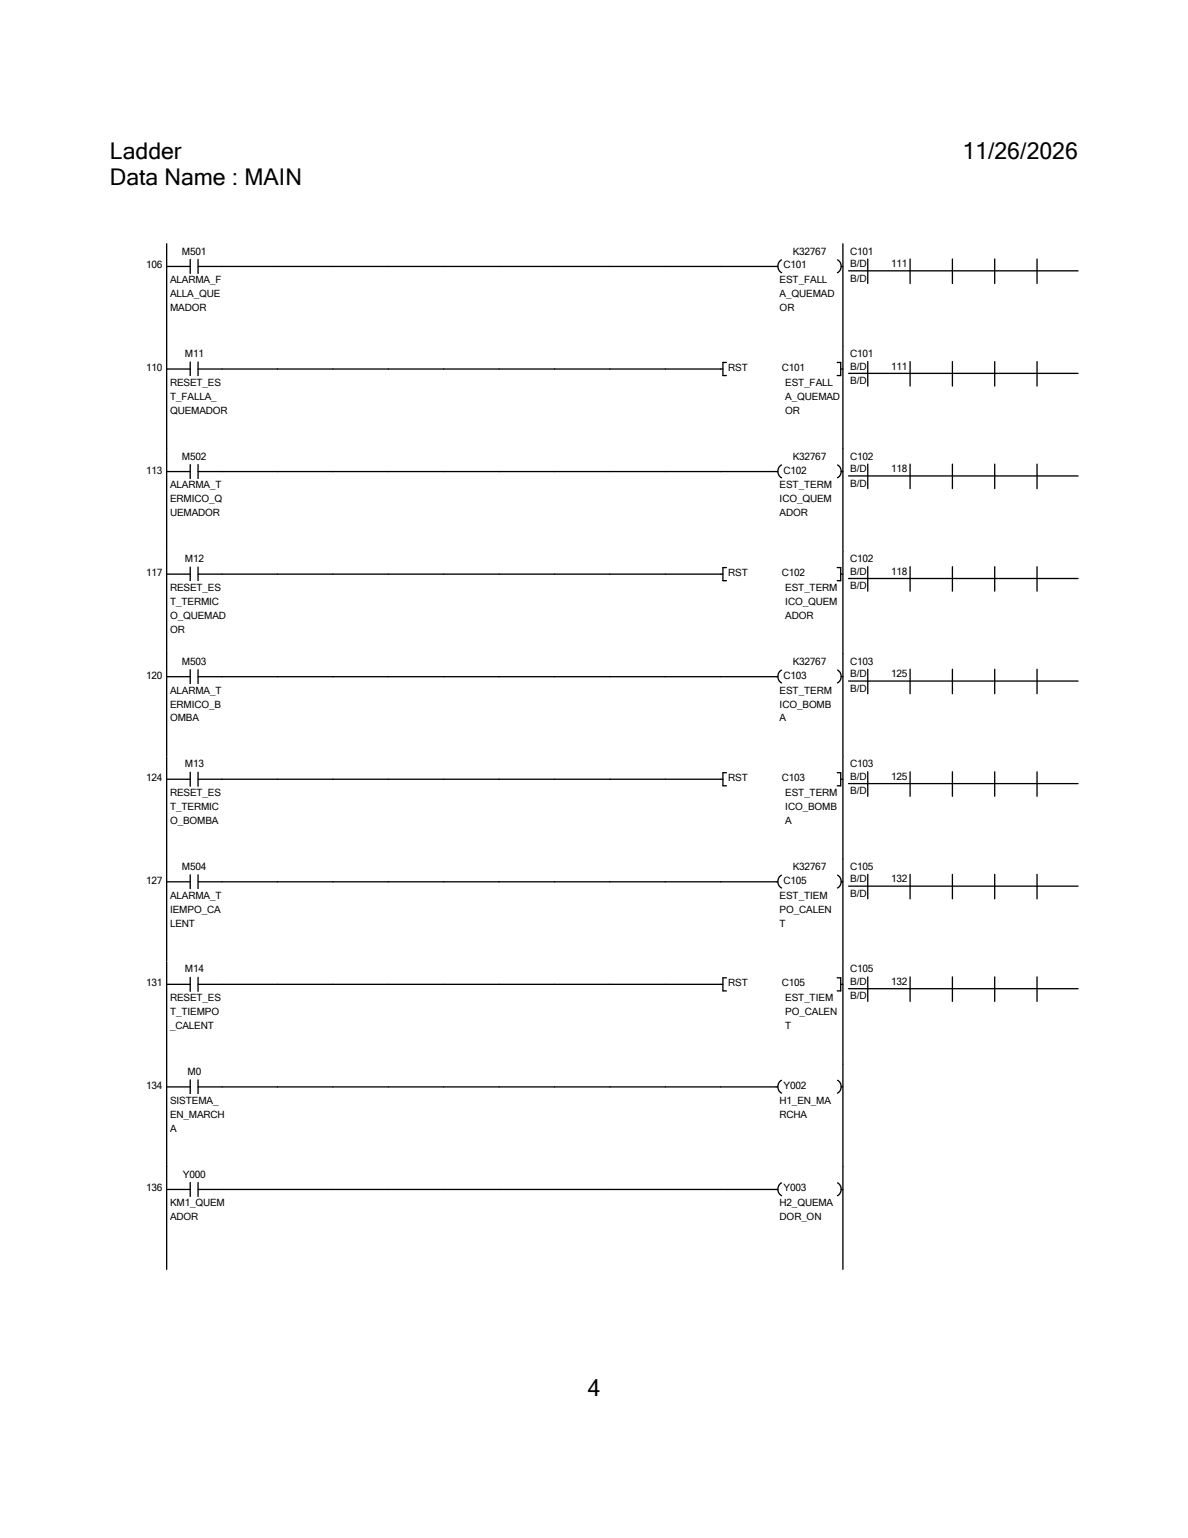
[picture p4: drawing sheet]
<svg xmlns="http://www.w3.org/2000/svg" width="216mm" height="279mm" viewBox="0 0 216 279" stroke-linecap="round" stroke-linejoin="round" font-family="sans-serif">
<path d="M20 44.3h175.8v200.2h-175.8z" fill-rule="evenodd" fill="#fff" stroke="#fff" stroke-width=".24"/>
<g fill="#fff">
<path d="M20 44.3h121.1v18.6h-121.1z" fill-rule="evenodd"/>
<path d="M141.1 44.3h12.1v18.6h-12.1zM26.5 47.2h3.4v1.9h-3.4z" fill-rule="evenodd"/>
</g>
<path d="M33.1 44.6h4.4v2.1h-4.4z" fill="#fff"/>
<path d="M30.3 48.4h4.3M34.6 47.1v2.6M36 48.4h4.4M36 47.1v2.6" fill="none" stroke="#000" stroke-width=".24"/>
<g fill="#fff">
<path d="M30.9 49.8h9.4v2.1h-9.4z"/>
<path d="M30.9 52.4h9.1v2h-9.1z"/>
<path d="M30.9 54.9h6.6v2h-6.6z"/>
</g>
<path d="M30.3 44.3v18.6M40.4 48.4h101M142 47.2a1.34 1.34 0 0 0 0 2.3" fill="none" stroke="#000" stroke-width=".24"/>
<g fill="#fff">
<path d="M144.1 44.6h6v2.1h-6z"/>
<path d="M142.4 47.2h4.2v1.9h-4.2z"/>
</g>
<path d="M152.2 47.2a1.34 1.34 0 0 1 0 2.3M152.9 48.4h.3" fill="none" stroke="#000" stroke-width=".24"/>
<g fill="#fff">
<path d="M141.7 49.8h8.7v2.1h-8.7z"/>
<path d="M141.7 52.4h9.9v2h-9.9z"/>
<path d="M141.7 54.9h2.7v2h-2.7z"/>
</g>
<path d="M153.2 44.3v18.6" fill="none" stroke="#000" stroke-width=".24"/>
<g fill="#fff">
<path d="M154.2 44.3h41.7v7.6h-41.7z"/>
<path d="M154.5 44.6h4.2v2.1h-4.2z"/>
<path d="M154.5 46.9h3v2h-3z"/>
<path d="M162 46.9h3.4v2h-3.4z"/>
<path d="M154.5 49.5h3v2.1h-3z"/>
</g>
<path d="M154.2 49.2h41.7M157.7 47.1v4.4M165.4 47.1v4.4M173.1 47.1v4.4M180.8 47.1v4.4M188.5 47.1v4.4" fill="none" stroke="#000" stroke-width=".24"/>
<path d="M20 62.9h133.2v18.7h-133.2z" fill-rule="evenodd" fill="#fff"/>
<g fill="#fff">
<path d="M26.5 65.8h3.4v2h-3.4z"/>
<path d="M33.6 63.2h3.4v2.1h-3.4z"/>
</g>
<path d="M30.3 67h4.3M34.6 65.8v2.5M36 67h4.4M36 65.8v2.5" fill="none" stroke="#000" stroke-width=".24"/>
<g fill="#fff">
<path d="M30.9 68.5h9.3v2h-9.3z"/>
<path d="M30.9 71h8.5v2h-8.5z"/>
<path d="M30.9 73.5h10.5v2.1h-10.5z"/>
</g>
<path d="M30.3 62.9v18.6M40.4 67h91M132 65.8h-.6v2.4h.6" fill="none" stroke="#000" stroke-width=".24"/>
<g fill="#fff">
<path d="M132.3 65.8h3.6v2h-3.6z"/>
<path d="M142.1 65.8h4.2v2h-4.2z"/>
<path d="M142.7 68.5h8.7v2h-8.7z"/>
<path d="M142.7 71h10v2h-10z"/>
<path d="M142.7 73.5h2.7v2.1h-2.7z"/>
</g>
<path d="M152.2 65.8h.6v2.4h-.6M152.8 67h.4M153.2 62.9v18.6" fill="none" stroke="#000" stroke-width=".24"/>
<g fill="#fff">
<path d="M154.2 62.9h41.7v7.6h-41.7z"/>
<path d="M154.5 63.2h4.2v2.1h-4.2z"/>
<path d="M154.5 65.5h3v2.1h-3z"/>
<path d="M162 65.5h3.4v2.1h-3.4z"/>
<path d="M154.5 68.2h3v2h-3z"/>
</g>
<path d="M154.2 67.8h41.7M157.7 65.7v4.4M165.4 65.7v4.4M173.1 65.7v4.4M180.8 65.7v4.4M188.5 65.7v4.4" fill="none" stroke="#000" stroke-width=".24"/>
<g fill="#fff">
<path d="M20 81.6h121.1v18.6h-121.1z" fill-rule="evenodd"/>
<path d="M141.1 81.6h12.1v18.6h-12.1zM26.5 84.4h3.4v2h-3.4z" fill-rule="evenodd"/>
</g>
<path d="M33.1 81.9h4.4v2h-4.4z" fill="#fff"/>
<path d="M30.3 85.7h4.3M34.6 84.4v2.5M36 85.7h4.4M36 84.4v2.5" fill="none" stroke="#000" stroke-width=".24"/>
<g fill="#fff">
<path d="M30.9 87.1h9.4v2h-9.4z"/>
<path d="M30.9 89.6h9.5v2.1h-9.5z"/>
<path d="M30.9 92.2h9.1v2h-9.1z"/>
</g>
<path d="M30.3 81.5v18.7M40.4 85.7h101M142 84.5a1.34 1.34 0 0 0 0 2.3" fill="none" stroke="#000" stroke-width=".24"/>
<g fill="#fff">
<path d="M144.1 81.9h6v2h-6z"/>
<path d="M142.4 84.4h4.2v2h-4.2z"/>
</g>
<path d="M152.2 84.5a1.34 1.34 0 0 1 0 2.3M152.9 85.7h.3" fill="none" stroke="#000" stroke-width=".24"/>
<g fill="#fff">
<path d="M141.7 87.1h9.5v2h-9.5z"/>
<path d="M141.7 89.6h9.5v2.1h-9.5z"/>
<path d="M141.7 92.2h5.1v2h-5.1z"/>
</g>
<path d="M153.2 81.5v18.7" fill="none" stroke="#000" stroke-width=".24"/>
<g fill="#fff">
<path d="M154.2 81.5h41.7v7.7h-41.7z"/>
<path d="M154.5 81.9h4.2v2h-4.2z"/>
<path d="M154.5 84.2h3v2h-3z"/>
<path d="M162 84.2h3.4v2h-3.4z"/>
<path d="M154.5 86.8h3v2h-3z"/>
</g>
<path d="M154.2 86.5h41.7M157.7 84.3v4.5M165.4 84.3v4.5M173.1 84.3v4.5M180.8 84.3v4.5M188.5 84.3v4.5" fill="none" stroke="#000" stroke-width=".24"/>
<path d="M20 100.2h133.2v18.6h-133.2z" fill-rule="evenodd" fill="#fff"/>
<g fill="#fff">
<path d="M26.5 103h3.4v2.1h-3.4z"/>
<path d="M33.6 100.5h3.4v2h-3.4z"/>
</g>
<path d="M30.3 104.3h4.3M34.6 103v2.6M36 104.3h4.4M36 103v2.6" fill="none" stroke="#000" stroke-width=".24"/>
<g fill="#fff">
<path d="M30.9 105.7h9.3v2h-9.3z"/>
<path d="M30.9 108.2h8.9v2.1h-8.9z"/>
<path d="M30.9 110.8h10.2v2h-10.2z"/>
<path d="M30.9 113.3h2.7v2.1h-2.7z"/>
</g>
<path d="M30.3 100.2v18.6M40.4 104.3h91M132 103.1h-.6v2.4h.6" fill="none" stroke="#000" stroke-width=".24"/>
<g fill="#fff">
<path d="M132.3 103h3.6v2.1h-3.6z"/>
<path d="M142.1 103h4.2v2.1h-4.2z"/>
<path d="M142.7 105.7h9.5v2h-9.5z"/>
<path d="M142.7 108.2h9.5v2.1h-9.5z"/>
<path d="M142.7 110.8h5.1v2h-5.1z"/>
</g>
<path d="M152.2 103.1h.6v2.4h-.6M152.8 104.3h.4M153.2 100.2v18.6" fill="none" stroke="#000" stroke-width=".24"/>
<g fill="#fff">
<path d="M154.2 100.2h41.7v7.6h-41.7z"/>
<path d="M154.5 100.5h4.2v2h-4.2z"/>
<path d="M154.5 102.8h3v2h-3z"/>
<path d="M162 102.8h3.4v2h-3.4z"/>
<path d="M154.5 105.4h3v2h-3z"/>
</g>
<path d="M154.2 105.1h41.7M157.7 103v4.4M165.4 103v4.4M173.1 103v4.4M180.8 103v4.4M188.5 103v4.4" fill="none" stroke="#000" stroke-width=".24"/>
<g fill="#fff">
<path d="M20 118.8h121.1v18.7h-121.1z" fill-rule="evenodd"/>
<path d="M141.1 118.8h12.1v18.7h-12.1zM26.5 121.7h3.4v2h-3.4z" fill-rule="evenodd"/>
</g>
<path d="M33.1 119.1h4.4v2.1h-4.4z" fill="#fff"/>
<path d="M30.3 122.9h4.3M34.6 121.7v2.5M36 122.9h4.4M36 121.7v2.5" fill="none" stroke="#000" stroke-width=".24"/>
<g fill="#fff">
<path d="M30.9 124.4h9.4v2h-9.4z"/>
<path d="M30.9 126.9h9.3v2h-9.3z"/>
<path d="M30.9 129.4h5.3v2h-5.3z"/>
</g>
<path d="M30.3 118.8v18.6M40.4 122.9h101M142 121.7a1.34 1.34 0 0 0 0 2.4" fill="none" stroke="#000" stroke-width=".24"/>
<g fill="#fff">
<path d="M144.1 119.1h6v2.1h-6z"/>
<path d="M142.4 121.7h4.2v2h-4.2z"/>
</g>
<path d="M152.2 121.7a1.34 1.34 0 0 1 0 2.4M152.9 122.9h.3" fill="none" stroke="#000" stroke-width=".24"/>
<g fill="#fff">
<path d="M141.7 124.4h9.5v2h-9.5z"/>
<path d="M141.7 126.9h9.4v2h-9.4z"/>
<path d="M141.7 129.4h1.2v2h-1.2z"/>
</g>
<path d="M153.2 118.8v18.6" fill="none" stroke="#000" stroke-width=".24"/>
<g fill="#fff">
<path d="M154.2 118.8h41.7v7.6h-41.7z"/>
<path d="M154.5 119.1h4.2v2.1h-4.2z"/>
<path d="M154.5 121.4h3v2h-3z"/>
<path d="M162 121.4h3.4v2h-3.4z"/>
<path d="M154.5 124h3v2.1h-3z"/>
</g>
<path d="M154.2 123.7h41.7M157.7 121.6v4.4M165.4 121.6v4.4M173.1 121.6v4.4M180.8 121.6v4.4M188.5 121.6v4.4" fill="none" stroke="#000" stroke-width=".24"/>
<path d="M20 137.5h133.2v18.6h-133.2z" fill-rule="evenodd" fill="#fff"/>
<g fill="#fff">
<path d="M26.5 140.3h3.4v2h-3.4z"/>
<path d="M33.6 137.8h3.4v2h-3.4z"/>
</g>
<path d="M30.3 141.6h4.3M34.6 140.3v2.5M36 141.6h4.4M36 140.3v2.5" fill="none" stroke="#000" stroke-width=".24"/>
<g fill="#fff">
<path d="M30.9 143h9.3v2h-9.3z"/>
<path d="M30.9 145.5h8.9v2.1h-8.9z"/>
<path d="M30.9 148.1h8.8v2h-8.8z"/>
</g>
<path d="M30.3 137.4v18.7M40.4 141.6h91M132 140.4h-.6v2.4h.6" fill="none" stroke="#000" stroke-width=".24"/>
<g fill="#fff">
<path d="M132.3 140.3h3.6v2h-3.6z"/>
<path d="M142.1 140.3h4.2v2h-4.2z"/>
<path d="M142.7 143h9.5v2h-9.5z"/>
<path d="M142.7 145.5h9.4v2.1h-9.4z"/>
<path d="M142.7 148.1h1.2v2h-1.2z"/>
</g>
<path d="M153.2 137.4v18.7M152.2 140.4h.6v2.4h-.6M152.8 141.6h.4" fill="none" stroke="#000" stroke-width=".24"/>
<g fill="#fff">
<path d="M154.2 137.5h41.7v7.5h-41.7z"/>
<path d="M154.5 137.8h4.2v2h-4.2z"/>
<path d="M154.5 140h3v2.1h-3z"/>
<path d="M162 140h3.4v2.1h-3.4z"/>
<path d="M154.5 142.7h3v2h-3z"/>
</g>
<path d="M154.2 142.4h41.7M157.7 140.2v4.5M165.4 140.2v4.5M173.1 140.2v4.5M180.8 140.2v4.5M188.5 140.2v4.5" fill="none" stroke="#000" stroke-width=".24"/>
<g fill="#fff">
<path d="M20 156.1h121.1v18.6h-121.1z" fill-rule="evenodd"/>
<path d="M141.1 156.1h12.1v18.6h-12.1zM26.5 158.9h3.4v2.1h-3.4z" fill-rule="evenodd"/>
</g>
<path d="M33.1 156.4h4.4v2h-4.4z" fill="#fff"/>
<path d="M34.6 158.9v2.6M36 158.9v2.6M30.3 160.2h4.3M36 160.2h4.4" fill="none" stroke="#000" stroke-width=".24"/>
<g fill="#fff">
<path d="M30.9 161.6h9.4v2.1h-9.4z"/>
<path d="M30.9 164.2h9.2v2h-9.2z"/>
<path d="M30.9 166.7h4.5v2h-4.5z"/>
</g>
<path d="M30.3 156.1v18.6M142 159a1.34 1.34 0 0 0 0 2.3M40.4 160.2h101" fill="none" stroke="#000" stroke-width=".24"/>
<g fill="#fff">
<path d="M144.1 156.4h6v2h-6z"/>
<path d="M142.4 158.9h4.2v2.1h-4.2z"/>
</g>
<path d="M152.2 159a1.34 1.34 0 0 1 0 2.3M152.9 160.2h.3" fill="none" stroke="#000" stroke-width=".24"/>
<g fill="#fff">
<path d="M141.7 161.6h8.7v2.1h-8.7z"/>
<path d="M141.7 164.2h9.4v2h-9.4z"/>
<path d="M141.7 166.7h1.1v2h-1.1z"/>
</g>
<path d="M153.2 156.1v18.6" fill="none" stroke="#000" stroke-width=".24"/>
<g fill="#fff">
<path d="M154.2 156.1h41.7v7.6h-41.7z"/>
<path d="M154.5 156.4h4.2v2h-4.2z"/>
<path d="M154.5 158.7h3v2h-3z"/>
<path d="M162 158.7h3.4v2h-3.4z"/>
<path d="M154.5 161.3h3v2h-3z"/>
</g>
<path d="M157.7 158.8v4.5M165.4 158.8v4.5M173.1 158.8v4.5M180.8 158.8v4.5M188.5 158.8v4.5M154.2 161h41.7" fill="none" stroke="#000" stroke-width=".24"/>
<path d="M20 174.7h133.2v18.6h-133.2z" fill-rule="evenodd" fill="#fff"/>
<g fill="#fff">
<path d="M26.5 177.5h3.4v2.1h-3.4z"/>
<path d="M33.6 175h3.4v2h-3.4z"/>
</g>
<path d="M30.3 178.8h4.3M34.6 177.6v2.5M36 178.8h4.4M36 177.6v2.5" fill="none" stroke="#000" stroke-width=".24"/>
<g fill="#fff">
<path d="M30.9 180.3h9.3v2h-9.3z"/>
<path d="M30.9 182.8h8.9v2h-8.9z"/>
<path d="M30.9 185.3h8v2.1h-8z"/>
</g>
<path d="M30.3 174.7v18.6M40.4 178.8h91M132 177.6h-.6v2.4h.6" fill="none" stroke="#000" stroke-width=".24"/>
<g fill="#fff">
<path d="M132.3 177.5h3.6v2.1h-3.6z"/>
<path d="M142.1 177.5h4.2v2.1h-4.2z"/>
<path d="M142.7 180.3h8.7v2h-8.7z"/>
<path d="M142.7 182.8h9.4v2h-9.4z"/>
<path d="M142.7 185.3h1.1v2.1h-1.1z"/>
</g>
<path d="M152.2 177.6h.6v2.4h-.6M152.8 178.8h.4M153.2 174.7v18.6" fill="none" stroke="#000" stroke-width=".24"/>
<g fill="#fff">
<path d="M154.2 174.7h41.7v7.6h-41.7z"/>
<path d="M154.5 175h4.2v2h-4.2z"/>
<path d="M154.5 177.3h3v2.1h-3z"/>
<path d="M162 177.3h3.4v2.1h-3.4z"/>
<path d="M154.5 179.9h3v2h-3z"/>
</g>
<path d="M154.2 179.6h41.7M157.7 177.5v4.4M165.4 177.5v4.4M173.1 177.5v4.4M180.8 177.5v4.4M188.5 177.5v4.4" fill="none" stroke="#000" stroke-width=".24"/>
<g fill="#fff">
<path d="M20 193.3h121.1v18.7h-121.1z" fill-rule="evenodd"/>
<path d="M141.1 193.3h12.1v18.7h-12.1zM26.5 196.2h3.4v2h-3.4z" fill-rule="evenodd"/>
</g>
<path d="M34.1 193.6h2.4v2.1h-2.4z" fill="#fff"/>
<path d="M30.3 197.5h4.3M34.6 196.2v2.5M36 197.5h4.4M36 196.2v2.5" fill="none" stroke="#000" stroke-width=".24"/>
<g fill="#fff">
<path d="M30.9 198.9h8.8v2h-8.8z"/>
<path d="M30.9 201.4h9.9v2.1h-9.9z"/>
<path d="M30.9 204h1.2v2h-1.2z"/>
</g>
<path d="M30.3 193.3v18.7M40.4 197.5h101M142 196.3a1.34 1.34 0 0 0 0 2.3" fill="none" stroke="#000" stroke-width=".24"/>
<path d="M142.4 196.2h4.1v2h-4.1z" fill="#fff"/>
<path d="M152.2 196.3a1.34 1.34 0 0 1 0 2.3M152.9 197.5h.3" fill="none" stroke="#000" stroke-width=".24"/>
<g fill="#fff">
<path d="M141.7 198.9h9.3v2h-9.3z"/>
<path d="M141.7 201.4h5v2.1h-5z"/>
</g>
<path d="M153.2 193.3v18.7" fill="none" stroke="#000" stroke-width=".24"/>
<g fill="#fff">
<path d="M20 212h121.1v18.6h-121.1z" fill-rule="evenodd"/>
<path d="M141.1 212h12.1v18.6h-12.1zM26.5 214.8h3.4v2h-3.4z" fill-rule="evenodd"/>
</g>
<path d="M33.2 212.3h4.1v2h-4.1z" fill="#fff"/>
<path d="M30.3 216.1h4.3M34.6 214.8v2.6M36 216.1h4.4M36 214.8v2.6" fill="none" stroke="#000" stroke-width=".24"/>
<g fill="#fff">
<path d="M30.9 217.5h10v2h-10z"/>
<path d="M30.9 220h5.1v2.1h-5.1z"/>
</g>
<path d="M30.3 212v18.6M40.4 216.1h101M142 214.9a1.34 1.34 0 0 0 0 2.3" fill="none" stroke="#000" stroke-width=".24"/>
<path d="M142.4 214.8h4.1v2h-4.1z" fill="#fff"/>
<path d="M152.2 214.9a1.34 1.34 0 0 1 0 2.3M152.9 216.1h.3" fill="none" stroke="#000" stroke-width=".24"/>
<g fill="#fff">
<path d="M141.7 217.5h9.7v2h-9.7z"/>
<path d="M141.7 220h7.6v2.1h-7.6z"/>
</g>
<path d="M153.2 212v18.6" fill="none" stroke="#000" stroke-width=".24"/>
<g fill="#fff">
<path d="M20 25h13v4.8h-13z"/>
<path d="M174.9 25h21v4.8h-21z"/>
<path d="M20 29.8h34.9v4.7h-34.9z"/>
<path d="M106.8 249.6h2.3v4.8h-2.3z"/>
</g>
<g font-size="4.2">
<text x="20" y="28.9">Ladder</text>
<text x="174.9" y="28.9">11/26/2026</text>
<text x="20" y="33.7">Data Name : MAIN</text>
<text x="106.8" y="253.5">4</text>
</g>
<g font-size="1.8">
<text x="33.1" y="46.3">M501</text>
<text x="144.1" y="46.3">K32767</text>
<text x="154.5" y="46.3">C101</text>
<text x="26.5" y="48.8">106</text>
<text x="30.9" y="51.5">ALARMA_F</text>
<text x="141.7" y="51.5">EST_FALL</text>
<text x="142.4" y="48.8">C101</text>
<text x="154.5" y="48.6">B/D</text>
<text x="154.5" y="51.2">B/D</text>
<text x="162" y="48.6">111</text>
<text x="30.9" y="54">ALLA_QUE</text>
<text x="30.9" y="56.6">MADOR</text>
<text x="141.7" y="54">A_QUEMAD</text>
<text x="141.7" y="56.6">OR</text>
<text x="33.6" y="64.9">M11</text>
<text x="154.5" y="64.9">C101</text>
<text x="26.5" y="67.4">110</text>
<text x="30.9" y="70.1">RESET_ES</text>
<text x="132.3" y="67.4">RST</text>
<text x="142.1" y="67.4">C101</text>
<text x="142.7" y="70.1">EST_FALL</text>
<text x="154.5" y="67.2">B/D</text>
<text x="154.5" y="69.8">B/D</text>
<text x="162" y="67.2">111</text>
<text x="30.9" y="72.6">T_FALLA_</text>
<text x="30.9" y="75.2">QUEMADOR</text>
<text x="142.7" y="72.6">A_QUEMAD</text>
<text x="142.7" y="75.2">OR</text>
<text x="33.1" y="83.5">M502</text>
<text x="144.1" y="83.5">K32767</text>
<text x="154.5" y="83.5">C102</text>
<text x="26.5" y="86.1">113</text>
<text x="30.9" y="88.7">ALARMA_T</text>
<text x="141.7" y="88.7">EST_TERM</text>
<text x="142.4" y="86.1">C102</text>
<text x="154.5" y="85.8">B/D</text>
<text x="154.5" y="88.4">B/D</text>
<text x="162" y="85.8">118</text>
<text x="30.9" y="91.3">ERMICO_Q</text>
<text x="30.9" y="93.8">UEMADOR</text>
<text x="141.7" y="91.3">ICO_QUEM</text>
<text x="141.7" y="93.8">ADOR</text>
<text x="26.5" y="104.7">117</text>
<text x="30.9" y="107.4">RESET_ES</text>
<text x="33.6" y="102.2">M12</text>
<text x="132.3" y="104.7">RST</text>
<text x="142.1" y="104.7">C102</text>
<text x="142.7" y="107.4">EST_TERM</text>
<text x="154.5" y="102.2">C102</text>
<text x="154.5" y="104.4">B/D</text>
<text x="154.5" y="107.1">B/D</text>
<text x="162" y="104.4">118</text>
<text x="30.9" y="109.9">T_TERMIC</text>
<text x="30.9" y="112.4">O_QUEMAD</text>
<text x="142.7" y="109.9">ICO_QUEM</text>
<text x="142.7" y="112.4">ADOR</text>
<text x="30.9" y="115">OR</text>
<text x="26.5" y="123.3">120</text>
<text x="33.1" y="120.8">M503</text>
<text x="142.4" y="123.3">C103</text>
<text x="144.1" y="120.8">K32767</text>
<text x="154.5" y="120.8">C103</text>
<text x="154.5" y="123.1">B/D</text>
<text x="154.5" y="125.7">B/D</text>
<text x="162" y="123.1">125</text>
<text x="30.9" y="126">ALARMA_T</text>
<text x="30.9" y="128.6">ERMICO_B</text>
<text x="30.9" y="131.1">OMBA</text>
<text x="141.7" y="126">EST_TERM</text>
<text x="141.7" y="128.6">ICO_BOMB</text>
<text x="141.7" y="131.1">A</text>
<text x="26.5" y="141.9">124</text>
<text x="33.6" y="139.4">M13</text>
<text x="132.3" y="141.9">RST</text>
<text x="142.1" y="141.9">C103</text>
<text x="154.5" y="139.4">C103</text>
<text x="154.5" y="141.7">B/D</text>
<text x="162" y="141.7">125</text>
<text x="30.9" y="144.7">RESET_ES</text>
<text x="30.9" y="147.2">T_TERMIC</text>
<text x="30.9" y="149.7">O_BOMBA</text>
<text x="142.7" y="144.7">EST_TERM</text>
<text x="142.7" y="147.2">ICO_BOMB</text>
<text x="142.7" y="149.7">A</text>
<text x="154.5" y="144.3">B/D</text>
<text x="26.5" y="160.6">127</text>
<text x="33.1" y="158">M504</text>
<text x="142.4" y="160.6">C105</text>
<text x="144.1" y="158">K32767</text>
<text x="154.5" y="158">C105</text>
<text x="154.5" y="160.3">B/D</text>
<text x="162" y="160.3">132</text>
<text x="30.9" y="163.3">ALARMA_T</text>
<text x="30.9" y="165.8">IEMPO_CA</text>
<text x="141.7" y="163.3">EST_TIEM</text>
<text x="141.7" y="165.8">PO_CALEN</text>
<text x="154.5" y="162.9">B/D</text>
<text x="30.9" y="168.4">LENT</text>
<text x="141.7" y="168.4">T</text>
<text x="26.5" y="179.2">131</text>
<text x="33.6" y="176.7">M14</text>
<text x="132.3" y="179.2">RST</text>
<text x="142.1" y="179.2">C105</text>
<text x="154.5" y="176.7">C105</text>
<text x="154.5" y="179">B/D</text>
<text x="162" y="179">132</text>
<text x="30.9" y="181.9">RESET_ES</text>
<text x="30.9" y="184.4">T_TIEMPO</text>
<text x="142.7" y="181.9">EST_TIEM</text>
<text x="142.7" y="184.4">PO_CALEN</text>
<text x="154.5" y="181.6">B/D</text>
<text x="30.9" y="187">_CALENT</text>
<text x="142.7" y="187">T</text>
<text x="26.5" y="197.8">134</text>
<text x="34.1" y="195.3">M0</text>
<text x="142.4" y="197.8">Y002</text>
<text x="30.9" y="200.5">SISTEMA_</text>
<text x="30.9" y="203.1">EN_MARCH</text>
<text x="141.7" y="200.5">H1_EN_MA</text>
<text x="141.7" y="203.1">RCHA</text>
<text x="30.9" y="205.6">A</text>
<text x="33.2" y="213.9">Y000</text>
<text x="26.5" y="216.5">136</text>
<text x="30.9" y="219.2">KM1_QUEM</text>
<text x="30.9" y="221.7">ADOR</text>
<text x="141.7" y="219.2">H2_QUEMA</text>
<text x="141.7" y="221.7">DOR_ON</text>
<text x="142.4" y="216.5">Y003</text>
</g>
</svg>
